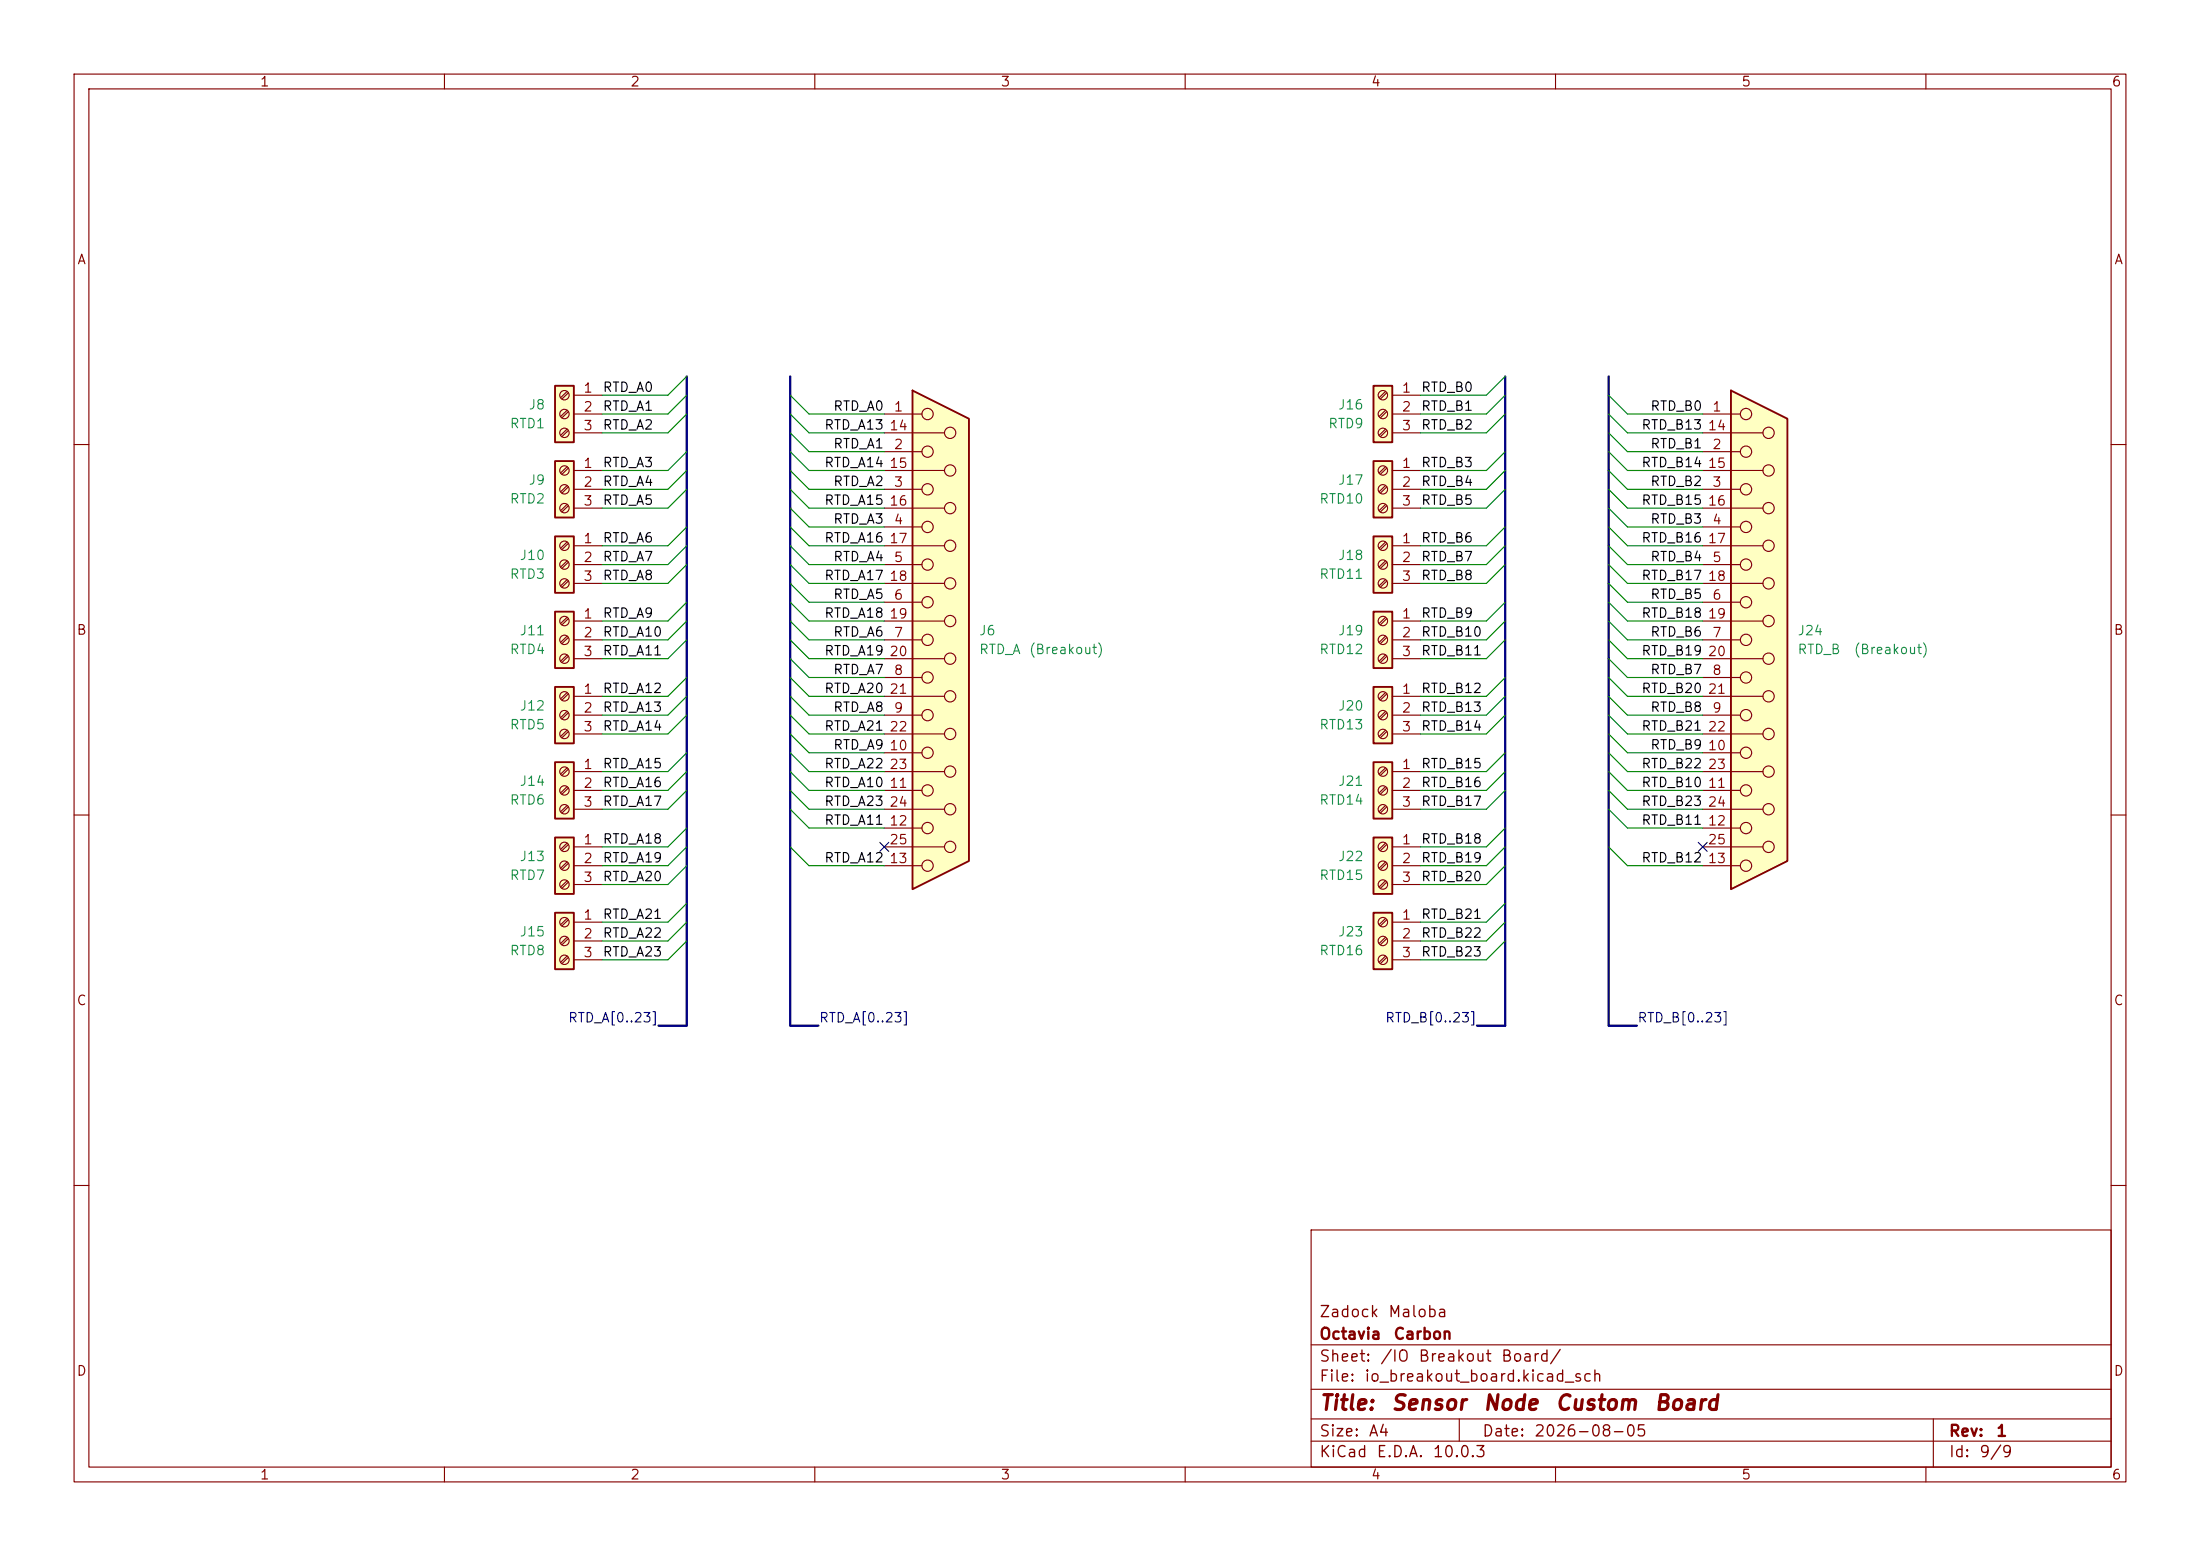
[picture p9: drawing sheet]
<svg xmlns="http://www.w3.org/2000/svg" width="297mm" height="210mm" viewBox="0 0 297 210" stroke-linecap="round" stroke-linejoin="round" font-family="sans-serif">
<g fill="none" stroke="#840000" stroke-width=".15">
<path d="M10 10h277v190h-277zM12 12h273v186h-273zM60 10v2M110 10v2M160 10v2M210 10v2M260 10v2M10 60h2M285 60h2M10 110h2M285 110h2M10 160h2"/>
<path d="M177 166h108v32h-108zM285 160h2M60 198v2M110 198v2M160 198v2M177 194.5h108M177 191.5h108M177 187.5h108M177 181.5h108M197 191.5v3M210 198v2M260 198v2"/>
<path d="M261 191.5v6.5"/>
</g>
<path d="M185.4 82.6h2.6v7.6h-2.6z" fill="#ffffc2"/>
<path d="M185.4 82.6h2.6v7.6h-2.6z" fill="none" stroke="#840000" stroke-width=".25"/>
<g fill="none" stroke="#840000" stroke-width=".15">
<path d="M187 83.3l-.8 .9M187 85.9l-.8 .8M187 88.4l-.8 .8M187.2 83.5l-.8 .8M187.2 86l-.8 .9M187.2 88.6l-.8 .8M188 83.8h3.8M188 86.4h3.8M188 88.9h3.8"/>
<circle cx="186.7" cy="83.8" r=".63"/>
<circle cx="186.7" cy="86.4" r=".63"/>
<circle cx="186.7" cy="88.9" r=".63"/>
</g>
<path d="M74.9 82.6h2.6v7.6h-2.6z" fill="#ffffc2"/>
<path d="M74.9 82.6h2.6v7.6h-2.6z" fill="none" stroke="#840000" stroke-width=".25"/>
<g fill="none" stroke="#840000" stroke-width=".15">
<path d="M76.6 83.3l-.9 .9M76.6 85.9l-.9 .8M76.6 88.4l-.9 .8M76.7 83.5l-.8 .8M76.7 86l-.8 .9M76.7 88.6l-.8 .8M77.5 83.8h3.8M77.5 86.4h3.8M77.5 88.9h3.8"/>
<circle cx="76.2" cy="83.8" r=".63"/>
<circle cx="76.2" cy="86.4" r=".63"/>
<circle cx="76.2" cy="88.9" r=".63"/>
</g>
<path d="M74.9 92.7h2.6v7.6h-2.6z" fill="#ffffc2"/>
<path d="M74.9 92.7h2.6v7.6h-2.6z" fill="none" stroke="#840000" stroke-width=".25"/>
<g fill="none" stroke="#840000" stroke-width=".15">
<path d="M76.6 93.5l-.9 .8M76.6 96l-.9 .9M76.6 98.6l-.9 .8M76.7 93.6l-.8 .9M76.7 96.2l-.8 .8M76.7 98.7l-.8 .9M77.5 94h3.8M77.5 96.5h3.8M77.5 99.1h3.8"/>
<circle cx="76.2" cy="99.1" r=".63"/>
<circle cx="76.2" cy="96.5" r=".63"/>
<circle cx="76.2" cy="94" r=".63"/>
</g>
<path d="M74.9 52.1h2.6v7.6h-2.6z" fill="#ffffc2"/>
<path d="M74.9 52.1h2.6v7.6h-2.6z" fill="none" stroke="#840000" stroke-width=".25"/>
<g fill="none" stroke="#840000" stroke-width=".15">
<path d="M76.6 52.8l-.9 .9M76.6 55.4l-.9 .8M76.6 57.9l-.9 .9M76.7 53l-.8 .8M76.7 55.5l-.8 .9M76.7 58.1l-.8 .8M77.5 53.3h3.8M77.5 55.9h3.8M77.5 58.4h3.8"/>
<circle cx="76.2" cy="55.9" r=".63"/>
<circle cx="76.2" cy="53.3" r=".63"/>
<circle cx="76.2" cy="58.4" r=".63"/>
</g>
<path d="M74.9 62.2h2.6v7.7h-2.6z" fill="#ffffc2"/>
<path d="M74.9 62.2h2.6v7.7h-2.6z" fill="none" stroke="#840000" stroke-width=".25"/>
<g fill="none" stroke="#840000" stroke-width=".15">
<path d="M76.6 63l-.9 .8M76.6 65.5l-.9 .9M76.6 68.1l-.9 .8M76.7 63.2l-.8 .8M76.7 65.7l-.8 .8M76.7 68.2l-.8 .9M77.5 63.5h3.8M77.5 66h3.8M77.5 68.6h3.8"/>
<circle cx="76.2" cy="66" r=".63"/>
<circle cx="76.2" cy="68.6" r=".63"/>
<circle cx="76.2" cy="63.5" r=".63"/>
</g>
<path d="M74.9 113h2.6v7.7h-2.6z" fill="#ffffc2"/>
<path d="M74.9 113h2.6v7.7h-2.6z" fill="none" stroke="#840000" stroke-width=".25"/>
<g fill="none" stroke="#840000" stroke-width=".15">
<path d="M76.6 113.8l-.9 .8M76.6 116.3l-.9 .9M76.6 118.9l-.9 .8M76.7 114l-.8 .8M76.7 116.5l-.8 .8M76.7 119l-.8 .9M77.5 114.3h3.8M77.5 116.8h3.8M77.5 119.4h3.8"/>
<circle cx="76.2" cy="119.4" r=".63"/>
<circle cx="76.2" cy="114.3" r=".63"/>
<circle cx="76.2" cy="116.8" r=".63"/>
</g>
<path d="M74.9 102.9h2.6v7.6h-2.6z" fill="#ffffc2"/>
<path d="M74.9 102.9h2.6v7.6h-2.6z" fill="none" stroke="#840000" stroke-width=".25"/>
<g fill="none" stroke="#840000" stroke-width=".15">
<path d="M76.6 103.6l-.9 .9M76.6 106.2l-.9 .8M76.6 108.7l-.9 .9M76.7 103.8l-.8 .8M76.7 106.3l-.8 .9M76.7 108.9l-.8 .8M77.5 104.1h3.8M77.5 106.7h3.8M77.5 109.2h3.8"/>
<circle cx="76.2" cy="104.1" r=".63"/>
<circle cx="76.2" cy="109.2" r=".63"/>
<circle cx="76.2" cy="106.7" r=".63"/>
</g>
<path d="M74.9 72.4h2.6v7.6h-2.6z" fill="#ffffc2"/>
<path d="M74.9 72.4h2.6v7.6h-2.6z" fill="none" stroke="#840000" stroke-width=".25"/>
<g fill="none" stroke="#840000" stroke-width=".15">
<path d="M76.6 73.2l-.9 .8M76.6 75.7l-.9 .8M76.6 78.2l-.9 .9M76.7 73.3l-.8 .9M76.7 75.9l-.8 .8M76.7 78.4l-.8 .8M77.5 73.7h3.8M77.5 76.2h3.8M77.5 78.7h3.8"/>
<circle cx="76.2" cy="73.7" r=".63"/>
<circle cx="76.2" cy="76.2" r=".63"/>
<circle cx="76.2" cy="78.7" r=".63"/>
</g>
<path d="M233.7 52.7l7.6 3.8v59.7l-7.6 3.8z" fill="#ffffc2"/>
<path d="M233.7 52.7l7.6 3.8v59.7l-7.6 3.8z" fill="none" stroke="#840000" stroke-width=".25"/>
<g fill="none" stroke="#840000" stroke-width=".15">
<path d="M229.9 55.9h5M229.9 58.4h8.1M229.9 61h5M229.9 63.5h8.1M229.9 66h5M229.9 68.6h8.1M229.9 71.1h5M229.9 73.7h8.1M229.9 76.2h5M229.9 78.7h8.1M229.9 81.3h5M229.9 83.8h8.1"/>
<path d="M229.9 86.4h5M229.9 88.9h8.1M229.9 91.4h5M229.9 94h8.1M229.9 96.5h5M229.9 99.1h8.1M229.9 101.6h5M229.9 104.1h8.1M229.9 106.7h5M229.9 109.2h8.1M229.9 111.8h5M229.9 114.3h8.1"/>
<path d="M229.9 116.8h5"/>
<circle cx="235.7" cy="55.9" r=".76"/>
<circle cx="238.8" cy="58.4" r=".76"/>
<circle cx="235.7" cy="71.1" r=".76"/>
<circle cx="235.7" cy="66" r=".76"/>
<circle cx="235.7" cy="61" r=".76"/>
<circle cx="235.7" cy="76.2" r=".76"/>
<circle cx="238.8" cy="63.5" r=".76"/>
<circle cx="238.8" cy="78.7" r=".76"/>
<circle cx="238.8" cy="73.7" r=".76"/>
<circle cx="238.8" cy="68.6" r=".76"/>
<circle cx="235.7" cy="81.3" r=".76"/>
<circle cx="235.7" cy="86.4" r=".76"/>
<circle cx="235.7" cy="91.4" r=".76"/>
<circle cx="235.7" cy="96.5" r=".76"/>
<circle cx="238.8" cy="99.1" r=".76"/>
<circle cx="238.8" cy="88.9" r=".76"/>
<circle cx="238.8" cy="83.8" r=".76"/>
<circle cx="238.8" cy="94" r=".76"/>
<circle cx="235.7" cy="116.8" r=".76"/>
<circle cx="235.7" cy="101.6" r=".76"/>
<circle cx="235.7" cy="111.8" r=".76"/>
<circle cx="235.7" cy="106.7" r=".76"/>
<circle cx="238.8" cy="104.1" r=".76"/>
<circle cx="238.8" cy="114.3" r=".76"/>
<circle cx="238.8" cy="109.2" r=".76"/>
</g>
<path d="M74.9 123.2h2.6v7.6h-2.6z" fill="#ffffc2"/>
<path d="M74.9 123.2h2.6v7.6h-2.6z" fill="none" stroke="#840000" stroke-width=".25"/>
<g fill="none" stroke="#840000" stroke-width=".15">
<path d="M76.6 124l-.9 .8M76.6 126.5l-.9 .8M76.6 129l-.9 .9M76.7 124.1l-.8 .9M76.7 126.7l-.8 .8M76.7 129.2l-.8 .8M77.5 124.5h3.8M77.5 127h3.8M77.5 129.5h3.8"/>
<circle cx="76.2" cy="124.5" r=".63"/>
<circle cx="76.2" cy="127" r=".63"/>
<circle cx="76.2" cy="129.5" r=".63"/>
</g>
<path d="M185.4 102.9h2.6v7.6h-2.6z" fill="#ffffc2"/>
<path d="M185.4 102.9h2.6v7.6h-2.6z" fill="none" stroke="#840000" stroke-width=".25"/>
<g fill="none" stroke="#840000" stroke-width=".15">
<path d="M187 103.6l-.8 .9M187 106.2l-.8 .8M187 108.7l-.8 .9M187.2 103.8l-.8 .8M187.2 106.3l-.8 .9M187.2 108.9l-.8 .8M188 104.1h3.8M188 106.7h3.8M188 109.2h3.8"/>
<circle cx="186.7" cy="109.2" r=".63"/>
<circle cx="186.7" cy="104.1" r=".63"/>
<circle cx="186.7" cy="106.7" r=".63"/>
</g>
<path d="M185.4 92.7h2.6v7.6h-2.6z" fill="#ffffc2"/>
<path d="M185.4 92.7h2.6v7.6h-2.6z" fill="none" stroke="#840000" stroke-width=".25"/>
<g fill="none" stroke="#840000" stroke-width=".15">
<path d="M187 93.5l-.8 .8M187 96l-.8 .9M187 98.6l-.8 .8M187.2 93.6l-.8 .9M187.2 96.2l-.8 .8M187.2 98.7l-.8 .9M188 94h3.8M188 96.5h3.8M188 99.1h3.8"/>
<circle cx="186.7" cy="94" r=".63"/>
<circle cx="186.7" cy="96.5" r=".63"/>
<circle cx="186.7" cy="99.1" r=".63"/>
</g>
<path d="M185.4 113h2.6v7.7h-2.6z" fill="#ffffc2"/>
<path d="M185.4 113h2.6v7.7h-2.6z" fill="none" stroke="#840000" stroke-width=".25"/>
<g fill="none" stroke="#840000" stroke-width=".15">
<path d="M187 113.8l-.8 .8M187 116.3l-.8 .9M187 118.9l-.8 .8M187.2 114l-.8 .8M187.2 116.5l-.8 .8M187.2 119l-.8 .9M188 114.3h3.8M188 116.8h3.8M188 119.4h3.8"/>
<circle cx="186.7" cy="119.4" r=".63"/>
<circle cx="186.7" cy="116.8" r=".63"/>
<circle cx="186.7" cy="114.3" r=".63"/>
</g>
<path d="M185.4 123.2h2.6v7.6h-2.6z" fill="#ffffc2"/>
<path d="M185.4 123.2h2.6v7.6h-2.6z" fill="none" stroke="#840000" stroke-width=".25"/>
<g fill="none" stroke="#840000" stroke-width=".15">
<path d="M187 124l-.8 .8M187 126.5l-.8 .8M187 129l-.8 .9M187.2 124.1l-.8 .9M187.2 126.7l-.8 .8M187.2 129.2l-.8 .8M188 124.5h3.8M188 127h3.8M188 129.5h3.8"/>
<circle cx="186.7" cy="124.5" r=".63"/>
<circle cx="186.7" cy="127" r=".63"/>
<circle cx="186.7" cy="129.5" r=".63"/>
</g>
<path d="M123.2 52.7l7.6 3.8v59.7l-7.6 3.8z" fill="#ffffc2"/>
<path d="M123.2 52.7l7.6 3.8v59.7l-7.6 3.8z" fill="none" stroke="#840000" stroke-width=".25"/>
<g fill="none" stroke="#840000" stroke-width=".15">
<path d="M119.4 55.9h5.1M119.4 58.4h8.1M119.4 61h5.1M119.4 63.5h8.1M119.4 66h5.1M119.4 68.6h8.1M119.4 71.1h5.1M119.4 73.7h8.1M119.4 76.2h5.1M119.4 78.7h8.1M119.4 81.3h5.1M119.4 83.8h8.1"/>
<path d="M119.4 86.4h5.1M119.4 88.9h8.1M119.4 91.4h5.1M119.4 94h8.1M119.4 96.5h5.1M119.4 99.1h8.1M119.4 101.6h5.1M119.4 104.1h8.1M119.4 106.7h5.1M119.4 109.2h8.1M119.4 111.8h5.1M119.4 114.3h8.1"/>
<path d="M119.4 116.8h5.1"/>
<circle cx="125.2" cy="55.9" r=".76"/>
<circle cx="128.3" cy="58.4" r=".76"/>
<circle cx="125.2" cy="71.1" r=".76"/>
<circle cx="125.2" cy="61" r=".76"/>
<circle cx="125.2" cy="66" r=".76"/>
<circle cx="125.2" cy="76.2" r=".76"/>
<circle cx="128.3" cy="68.6" r=".76"/>
<circle cx="128.3" cy="63.5" r=".76"/>
<circle cx="128.3" cy="73.7" r=".76"/>
<circle cx="128.3" cy="78.7" r=".76"/>
<circle cx="125.2" cy="91.4" r=".76"/>
<circle cx="125.2" cy="81.3" r=".76"/>
<circle cx="125.2" cy="86.4" r=".76"/>
<circle cx="125.2" cy="96.5" r=".76"/>
<circle cx="128.3" cy="88.9" r=".76"/>
<circle cx="128.3" cy="83.8" r=".76"/>
<circle cx="128.3" cy="94" r=".76"/>
<circle cx="128.3" cy="99.1" r=".76"/>
<circle cx="125.2" cy="101.6" r=".76"/>
<circle cx="125.2" cy="106.7" r=".76"/>
<circle cx="125.2" cy="111.8" r=".76"/>
<circle cx="125.2" cy="116.8" r=".76"/>
<circle cx="128.3" cy="109.2" r=".76"/>
<circle cx="128.3" cy="104.1" r=".76"/>
<circle cx="128.3" cy="114.3" r=".76"/>
</g>
<path d="M185.4 52.1h2.6v7.6h-2.6z" fill="#ffffc2"/>
<path d="M185.4 52.1h2.6v7.6h-2.6z" fill="none" stroke="#840000" stroke-width=".25"/>
<g fill="none" stroke="#840000" stroke-width=".15">
<path d="M187 52.8l-.8 .9M187 55.4l-.8 .8M187 57.9l-.8 .9M187.2 53l-.8 .8M187.2 55.5l-.8 .9M187.2 58.1l-.8 .8M188 53.3h3.8M188 55.9h3.8M188 58.4h3.8"/>
<circle cx="186.7" cy="55.9" r=".63"/>
<circle cx="186.7" cy="58.4" r=".63"/>
<circle cx="186.7" cy="53.3" r=".63"/>
</g>
<path d="M185.4 62.2h2.6v7.7h-2.6z" fill="#ffffc2"/>
<path d="M185.4 62.2h2.6v7.7h-2.6z" fill="none" stroke="#840000" stroke-width=".25"/>
<g fill="none" stroke="#840000" stroke-width=".15">
<path d="M187 63l-.8 .8M187 65.5l-.8 .9M187 68.1l-.8 .8M187.2 63.2l-.8 .8M187.2 65.7l-.8 .8M187.2 68.2l-.8 .9M188 63.5h3.8M188 66h3.8M188 68.6h3.8"/>
<circle cx="186.7" cy="66" r=".63"/>
<circle cx="186.7" cy="68.6" r=".63"/>
<circle cx="186.7" cy="63.5" r=".63"/>
</g>
<path d="M185.4 72.4h2.6v7.6h-2.6z" fill="#ffffc2"/>
<path d="M185.4 72.4h2.6v7.6h-2.6z" fill="none" stroke="#840000" stroke-width=".25"/>
<g fill="none" stroke="#840000" stroke-width=".15">
<path d="M187 73.2l-.8 .8M187 75.7l-.8 .8M187 78.2l-.8 .9M187.2 73.3l-.8 .9M187.2 75.9l-.8 .8M187.2 78.4l-.8 .8M188 73.7h3.8M188 76.2h3.8M188 78.7h3.8"/>
<circle cx="186.7" cy="73.7" r=".63"/>
<circle cx="186.7" cy="76.2" r=".63"/>
<circle cx="186.7" cy="78.7" r=".63"/>
</g>
<path d="M92.7 50.8v87.6h-3.8M106.7 50.8v87.6h3.8M203.2 50.8v87.6h-3.8M217.2 50.8v87.6h3.8" fill="none" stroke="#000084" stroke-width=".3"/>
<g fill="none" stroke="#008400" stroke-width=".15">
<path d="M92.7 53.3l-2.5 2.6h-8.9M92.7 55.9l-2.5 2.5h-8.9M92.7 50.8l-2.5 2.5h-8.9M106.7 53.3l2.5 2.6h10.2M106.7 58.4l2.5 2.6h10.2M106.7 55.9l2.5 2.5h10.2M203.2 53.3l-2.5 2.6h-8.9M203.2 55.9l-2.5 2.5h-8.9M203.2 50.8l-2.5 2.5h-8.9M217.2 53.3l2.5 2.6h10.2M217.2 58.4l2.5 2.6h10.2M217.2 55.9l2.5 2.5h10.2"/>
<path d="M92.7 73.7l-2.5 2.5h-8.9M92.7 76.2l-2.5 2.5h-8.9M92.7 63.5l-2.5 2.5h-8.9M92.7 61l-2.5 2.5h-8.9M92.7 66l-2.5 2.6h-8.9M92.7 71.1l-2.5 2.6h-8.9M106.7 73.7l2.5 2.5h10.2M106.7 76.2l2.5 2.5h10.2M106.7 63.5l2.5 2.5h10.2M106.7 61l2.5 2.5h10.2M106.7 66l2.5 2.6h10.2M106.7 68.6l2.5 2.5h10.2"/>
<path d="M106.7 71.1l2.5 2.6h10.2M106.7 78.7l2.5 2.6h10.2M203.2 73.7l-2.5 2.5h-8.9M203.2 76.2l-2.5 2.5h-8.9M203.2 63.5l-2.5 2.5h-8.9M203.2 61l-2.5 2.5h-8.9M203.2 66l-2.5 2.6h-8.9M203.2 71.1l-2.5 2.6h-8.9M217.2 73.7l2.5 2.5h10.2M217.2 76.2l2.5 2.5h10.2M217.2 63.5l2.5 2.5h10.2M217.2 61l2.5 2.5h10.2"/>
<path d="M217.2 66l2.5 2.6h10.2M217.2 68.6l2.5 2.5h10.2M217.2 71.1l2.5 2.6h10.2M217.2 78.7l2.5 2.6h10.2M92.7 83.8l-2.5 2.6h-8.9M92.7 91.4l-2.5 2.6h-8.9M92.7 86.4l-2.5 2.5h-8.9M92.7 81.3l-2.5 2.5h-8.9M92.7 94l-2.5 2.5h-8.9M92.7 96.5l-2.5 2.6h-8.9M106.7 83.8l2.5 2.6h10.2M106.7 91.4l2.5 2.6h10.2"/>
<path d="M106.7 86.4l2.5 2.5h10.2M106.7 81.3l2.5 2.5h10.2M106.7 99.1l2.5 2.5h10.2M106.7 94l2.5 2.5h10.2M106.7 96.5l2.5 2.6h10.2M106.7 88.9l2.5 2.5h10.2M203.2 83.8l-2.5 2.6h-8.9M203.2 91.4l-2.5 2.6h-8.9M203.2 86.4l-2.5 2.5h-8.9M203.2 81.3l-2.5 2.5h-8.9M203.2 94l-2.5 2.5h-8.9M203.2 96.5l-2.5 2.6h-8.9"/>
<path d="M217.2 83.8l2.5 2.6h10.2M217.2 91.4l2.5 2.6h10.2M217.2 86.4l2.5 2.5h10.2M217.2 81.3l2.5 2.5h10.2M217.2 99.1l2.5 2.5h10.2M217.2 94l2.5 2.5h10.2M217.2 96.5l2.5 2.6h10.2M217.2 88.9l2.5 2.5h10.2M92.7 104.1l-2.5 2.6h-8.9M92.7 116.8l-2.5 2.6h-8.9M92.7 106.7l-2.5 2.5h-8.9M92.7 101.6l-2.5 2.5h-8.9"/>
<path d="M92.7 114.3l-2.5 2.5h-8.9M92.7 111.8l-2.5 2.5h-8.9M106.7 104.1l2.5 2.6h10.2M106.7 106.7l2.5 2.5h10.2M106.7 109.2l2.5 2.6h10.2M106.7 101.6l2.5 2.5h10.2M106.7 114.3l2.5 2.5h10.2M203.2 104.1l-2.5 2.6h-8.9M203.2 116.8l-2.5 2.6h-8.9M203.2 106.7l-2.5 2.5h-8.9M203.2 101.6l-2.5 2.5h-8.9M203.2 114.3l-2.5 2.5h-8.9"/>
<path d="M203.2 111.8l-2.5 2.5h-8.9M217.2 104.1l2.5 2.6h10.2M217.2 106.7l2.5 2.5h10.2M217.2 109.2l2.5 2.6h10.2M217.2 101.6l2.5 2.5h10.2M217.2 114.3l2.5 2.5h10.2M92.7 121.9l-2.5 2.6h-8.9M92.7 127l-2.5 2.5h-8.9M92.7 124.5l-2.5 2.5h-8.9M203.2 121.9l-2.5 2.6h-8.9M203.2 127l-2.5 2.5h-8.9M203.2 124.5l-2.5 2.5h-8.9"/>
</g>
<path d="M118.8 113.7l1.2 1.2M120 113.7l-1.2 1.2M229.3 113.7l1.2 1.2M230.5 113.7l-1.2 1.2" fill="none" stroke="#000084" stroke-width=".15"/>
<g font-size="2" fill="#840000">
<text x="178" y="190.8">Title:</text>
<text x="187.7" y="190.8">Sensor</text>
<text x="200.1" y="190.8">Node</text>
<text x="209.8" y="190.8">Custom</text>
<text x="223.2" y="190.8">Board</text>
</g>
<g font-size="1.5" fill="#840000">
<text x="178" y="178.2">Zadock</text>
<text x="187.3" y="178.2">Maloba</text>
<text x="178" y="184.2">Sheet:</text>
<text x="178" y="181.2">Octavia</text>
<text x="186.2" y="184.2">/IO</text>
<text x="188" y="181.2">Carbon</text>
<text x="191.4" y="184.2">Breakout</text>
<text x="202.5" y="184.2">Board/</text>
<text x="178" y="186.9">File:</text>
<text x="184.1" y="186.9">io_breakout_board.kicad_sch</text>
<text x="178" y="197.1">KiCad</text>
<text x="178" y="194.3">Size:</text>
<text x="184.7" y="194.3">A4</text>
<text x="185.7" y="197.1">E.D.A.</text>
<text x="193.3" y="197.1">10.0.3</text>
<text x="200" y="194.3">Date:</text>
<text x="207" y="194.3">2026-08-05</text>
<text x="263" y="194.3">Rev:</text>
<text x="263" y="197.1">Id:</text>
<text x="267.1" y="197.1">9/9</text>
<text x="269.4" y="194.3">1</text>
</g>
<g font-size="1.3" fill="#840000">
<text x="35" y="12">1</text>
<text x="85" y="12">2</text>
<text x="135" y="12">3</text>
<text x="185" y="12">4</text>
<text x="235" y="12">5</text>
<text x="285" y="12">6</text>
<text x="10.3" y="36">A</text>
<text x="285.3" y="36">A</text>
<text x="78.7" y="53.3">1</text>
<text x="189.2" y="53.3">1</text>
<text x="78.7" y="55.9">2</text>
<text x="78.7" y="58.4">3</text>
<text x="120" y="58.4">14</text>
<text x="120.6" y="55.9">1</text>
<text x="189.2" y="55.9">2</text>
<text x="189.2" y="58.4">3</text>
<text x="230.5" y="58.4">14</text>
<text x="231.1" y="55.9">1</text>
<text x="78.7" y="63.5">1</text>
<text x="120" y="63.5">15</text>
<text x="120.6" y="60.9">2</text>
<text x="189.2" y="63.5">1</text>
<text x="230.5" y="63.5">15</text>
<text x="231.1" y="60.9">2</text>
<text x="78.7" y="66">2</text>
<text x="78.7" y="68.6">3</text>
<text x="120" y="68.6">16</text>
<text x="120.6" y="66">3</text>
<text x="120.6" y="71.1">4</text>
<text x="189.2" y="66">2</text>
<text x="189.2" y="68.6">3</text>
<text x="230.5" y="68.6">16</text>
<text x="231.1" y="66">3</text>
<text x="231.1" y="71.1">4</text>
<text x="78.7" y="73.6">1</text>
<text x="78.7" y="76.2">2</text>
<text x="120" y="73.6">17</text>
<text x="120.6" y="76.2">5</text>
<text x="189.2" y="73.6">1</text>
<text x="189.2" y="76.2">2</text>
<text x="230.5" y="73.6">17</text>
<text x="231.1" y="76.2">5</text>
<text x="78.7" y="83.8">1</text>
<text x="78.7" y="78.7">3</text>
<text x="120" y="78.7">18</text>
<text x="120" y="83.8">19</text>
<text x="120.6" y="81.3">6</text>
<text x="189.2" y="83.8">1</text>
<text x="189.2" y="78.7">3</text>
<text x="230.5" y="78.7">18</text>
<text x="230.5" y="83.8">19</text>
<text x="231.1" y="81.3">6</text>
<text x="10.3" y="86">B</text>
<text x="78.7" y="86.3">2</text>
<text x="78.7" y="88.9">3</text>
<text x="120" y="88.9">20</text>
<text x="120.6" y="86.3">7</text>
<text x="189.2" y="86.3">2</text>
<text x="189.2" y="88.9">3</text>
<text x="230.5" y="88.9">20</text>
<text x="231.1" y="86.3">7</text>
<text x="285.3" y="86">B</text>
<text x="78.7" y="94">1</text>
<text x="120" y="94">21</text>
<text x="120.6" y="91.4">8</text>
<text x="189.2" y="94">1</text>
<text x="230.5" y="94">21</text>
<text x="231.1" y="91.4">8</text>
<text x="78.7" y="96.5">2</text>
<text x="78.7" y="99">3</text>
<text x="120" y="101.6">10</text>
<text x="120" y="99">22</text>
<text x="120.6" y="96.5">9</text>
<text x="189.2" y="96.5">2</text>
<text x="189.2" y="99">3</text>
<text x="230.5" y="101.6">10</text>
<text x="230.5" y="99">22</text>
<text x="231.1" y="96.5">9</text>
<text x="78.7" y="104.1">1</text>
<text x="78.7" y="106.7">2</text>
<text x="120" y="106.7">11</text>
<text x="120" y="104.1">23</text>
<text x="189.2" y="104.1">1</text>
<text x="189.2" y="106.7">2</text>
<text x="230.5" y="106.7">11</text>
<text x="230.5" y="104.1">23</text>
<text x="78.7" y="109.2">3</text>
<text x="120" y="111.7">12</text>
<text x="120" y="109.2">24</text>
<text x="189.2" y="109.2">3</text>
<text x="230.5" y="111.7">12</text>
<text x="230.5" y="109.2">24</text>
<text x="78.7" y="114.3">1</text>
<text x="78.7" y="116.8">2</text>
<text x="78.7" y="119.4">3</text>
<text x="120" y="116.8">13</text>
<text x="120" y="114.3">25</text>
<text x="189.2" y="114.3">1</text>
<text x="189.2" y="116.8">2</text>
<text x="189.2" y="119.4">3</text>
<text x="230.5" y="116.8">13</text>
<text x="230.5" y="114.3">25</text>
<text x="78.7" y="124.4">1</text>
<text x="189.2" y="124.4">1</text>
<text x="78.7" y="127">2</text>
<text x="78.7" y="129.5">3</text>
<text x="189.2" y="127">2</text>
<text x="189.2" y="129.5">3</text>
<text x="10.3" y="136">C</text>
<text x="285.3" y="136">C</text>
<text x="10.3" y="186">D</text>
<text x="285.3" y="186">D</text>
<text x="35" y="200">1</text>
<text x="85" y="200">2</text>
<text x="135" y="200">3</text>
<text x="185" y="200">4</text>
<text x="235" y="200">5</text>
<text x="285" y="200">6</text>
</g>
<g font-size="1.3">
<text x="81.3" y="53.2">RTD_A0</text>
<text x="191.8" y="53.2">RTD_B0</text>
<text x="81.3" y="55.8">RTD_A1</text>
<text x="81.3" y="58.3">RTD_A2</text>
<text x="111.2" y="58.3">RTD_A13</text>
<text x="112.4" y="55.8">RTD_A0</text>
<text x="191.8" y="55.8">RTD_B1</text>
<text x="191.8" y="58.3">RTD_B2</text>
<text x="221.5" y="58.3">RTD_B13</text>
<text x="222.7" y="55.8">RTD_B0</text>
<text x="81.3" y="63.4">RTD_A3</text>
<text x="81.3" y="65.9">RTD_A4</text>
<text x="111.2" y="63.4">RTD_A14</text>
<text x="112.4" y="60.8">RTD_A1</text>
<text x="112.4" y="65.9">RTD_A2</text>
<text x="191.8" y="63.4">RTD_B3</text>
<text x="191.8" y="65.9">RTD_B4</text>
<text x="221.5" y="63.4">RTD_B14</text>
<text x="222.7" y="60.8">RTD_B1</text>
<text x="222.7" y="65.9">RTD_B2</text>
<text x="81.3" y="68.5">RTD_A5</text>
<text x="111.2" y="68.5">RTD_A15</text>
<text x="112.4" y="71">RTD_A3</text>
<text x="191.8" y="68.5">RTD_B5</text>
<text x="221.5" y="68.5">RTD_B15</text>
<text x="222.7" y="71">RTD_B3</text>
<text x="81.3" y="76.1">RTD_A7</text>
<text x="81.3" y="73.5">RTD_A6</text>
<text x="111.2" y="73.5">RTD_A16</text>
<text x="112.4" y="76.1">RTD_A4</text>
<text x="191.8" y="76.1">RTD_B7</text>
<text x="191.8" y="73.5">RTD_B6</text>
<text x="221.5" y="73.5">RTD_B16</text>
<text x="222.7" y="76.1">RTD_B4</text>
<text x="81.3" y="83.7">RTD_A9</text>
<text x="81.3" y="78.6">RTD_A8</text>
<text x="111.2" y="83.7">RTD_A18</text>
<text x="111.2" y="78.6">RTD_A17</text>
<text x="112.4" y="81.2">RTD_A5</text>
<text x="191.8" y="78.6">RTD_B8</text>
<text x="191.8" y="83.7">RTD_B9</text>
<text x="221.5" y="83.7">RTD_B18</text>
<text x="221.5" y="78.6">RTD_B17</text>
<text x="222.7" y="81.2">RTD_B5</text>
<text x="81.3" y="86.2">RTD_A10</text>
<text x="81.3" y="88.8">RTD_A11</text>
<text x="111.2" y="88.8">RTD_A19</text>
<text x="112.4" y="86.2">RTD_A6</text>
<text x="191.8" y="88.8">RTD_B11</text>
<text x="191.8" y="86.2">RTD_B10</text>
<text x="221.5" y="88.8">RTD_B19</text>
<text x="222.7" y="86.2">RTD_B6</text>
<text x="81.3" y="93.9">RTD_A12</text>
<text x="111.2" y="93.9">RTD_A20</text>
<text x="112.4" y="91.3">RTD_A7</text>
<text x="191.8" y="93.9">RTD_B12</text>
<text x="221.5" y="93.9">RTD_B20</text>
<text x="222.7" y="91.3">RTD_B7</text>
<text x="81.3" y="96.4">RTD_A13</text>
<text x="81.3" y="98.9">RTD_A14</text>
<text x="111.2" y="98.9">RTD_A21</text>
<text x="112.4" y="96.4">RTD_A8</text>
<text x="112.4" y="101.5">RTD_A9</text>
<text x="191.8" y="98.9">RTD_B14</text>
<text x="191.8" y="96.4">RTD_B13</text>
<text x="221.5" y="98.9">RTD_B21</text>
<text x="222.7" y="101.5">RTD_B9</text>
<text x="222.7" y="96.4">RTD_B8</text>
<text x="81.3" y="106.6">RTD_A16</text>
<text x="81.3" y="104">RTD_A15</text>
<text x="111.2" y="106.6">RTD_A10</text>
<text x="111.2" y="104">RTD_A22</text>
<text x="191.8" y="104">RTD_B15</text>
<text x="191.8" y="106.6">RTD_B16</text>
<text x="221.5" y="104">RTD_B22</text>
<text x="221.5" y="106.6">RTD_B10</text>
<text x="81.3" y="109.1">RTD_A17</text>
<text x="111.2" y="109.1">RTD_A23</text>
<text x="111.2" y="111.6">RTD_A11</text>
<text x="191.8" y="109.1">RTD_B17</text>
<text x="221.5" y="109.1">RTD_B23</text>
<text x="221.5" y="111.6">RTD_B11</text>
<text x="81.3" y="116.7">RTD_A19</text>
<text x="81.3" y="114.2">RTD_A18</text>
<text x="81.3" y="119.3">RTD_A20</text>
<text x="111.2" y="116.7">RTD_A12</text>
<text x="191.8" y="114.2">RTD_B18</text>
<text x="191.8" y="119.3">RTD_B20</text>
<text x="191.8" y="116.7">RTD_B19</text>
<text x="221.5" y="116.7">RTD_B12</text>
<text x="81.3" y="124.3">RTD_A21</text>
<text x="191.8" y="124.3">RTD_B21</text>
<text x="81.3" y="129.4">RTD_A23</text>
<text x="81.3" y="126.9">RTD_A22</text>
<text x="191.8" y="126.9">RTD_B22</text>
<text x="191.8" y="129.4">RTD_B23</text>
</g>
<g font-size="1.3" fill="#008484">
<text x="68.7" y="58.1">RTD1</text>
<text x="71.3" y="55.6">J8</text>
<text x="179.2" y="58.1">RTD9</text>
<text x="180.6" y="55.6">J16</text>
<text x="71.3" y="65.7">J9</text>
<text x="180.6" y="65.7">J17</text>
<text x="68.7" y="68.3">RTD2</text>
<text x="178" y="68.3">RTD10</text>
<text x="70.1" y="75.9">J10</text>
<text x="180.6" y="75.9">J18</text>
<text x="68.7" y="78.4">RTD3</text>
<text x="178" y="78.4">RTD11</text>
<text x="68.7" y="88.6">RTD4</text>
<text x="70.1" y="86.1">J11</text>
<text x="132.1" y="86.1">J6</text>
<text x="132.1" y="88.6">RTD_A</text>
<text x="138.8" y="88.6">(Breakout)</text>
<text x="178" y="88.6">RTD12</text>
<text x="180.6" y="86.1">J19</text>
<text x="242.6" y="86.1">J24</text>
<text x="242.6" y="88.6">RTD_B</text>
<text x="250.2" y="88.6">(Breakout)</text>
<text x="68.7" y="98.8">RTD5</text>
<text x="70.1" y="96.2">J12</text>
<text x="178" y="98.8">RTD13</text>
<text x="180.6" y="96.2">J20</text>
<text x="70.1" y="106.4">J14</text>
<text x="180.6" y="106.4">J21</text>
<text x="68.7" y="108.9">RTD6</text>
<text x="178" y="108.9">RTD14</text>
<text x="68.7" y="119.1">RTD7</text>
<text x="70.1" y="116.5">J13</text>
<text x="178" y="119.1">RTD15</text>
<text x="180.6" y="116.5">J22</text>
<text x="68.7" y="129.2">RTD8</text>
<text x="70.1" y="126.7">J15</text>
<text x="178" y="129.2">RTD16</text>
<text x="180.6" y="126.7">J23</text>
</g>
<g font-size="1.3" fill="#000084">
<text x="76.6" y="138.3">RTD_A[0..23]</text>
<text x="110.5" y="138.3">RTD_A[0..23]</text>
<text x="186.9" y="138.3">RTD_B[0..23]</text>
<text x="221" y="138.3">RTD_B[0..23]</text>
</g>
</svg>
